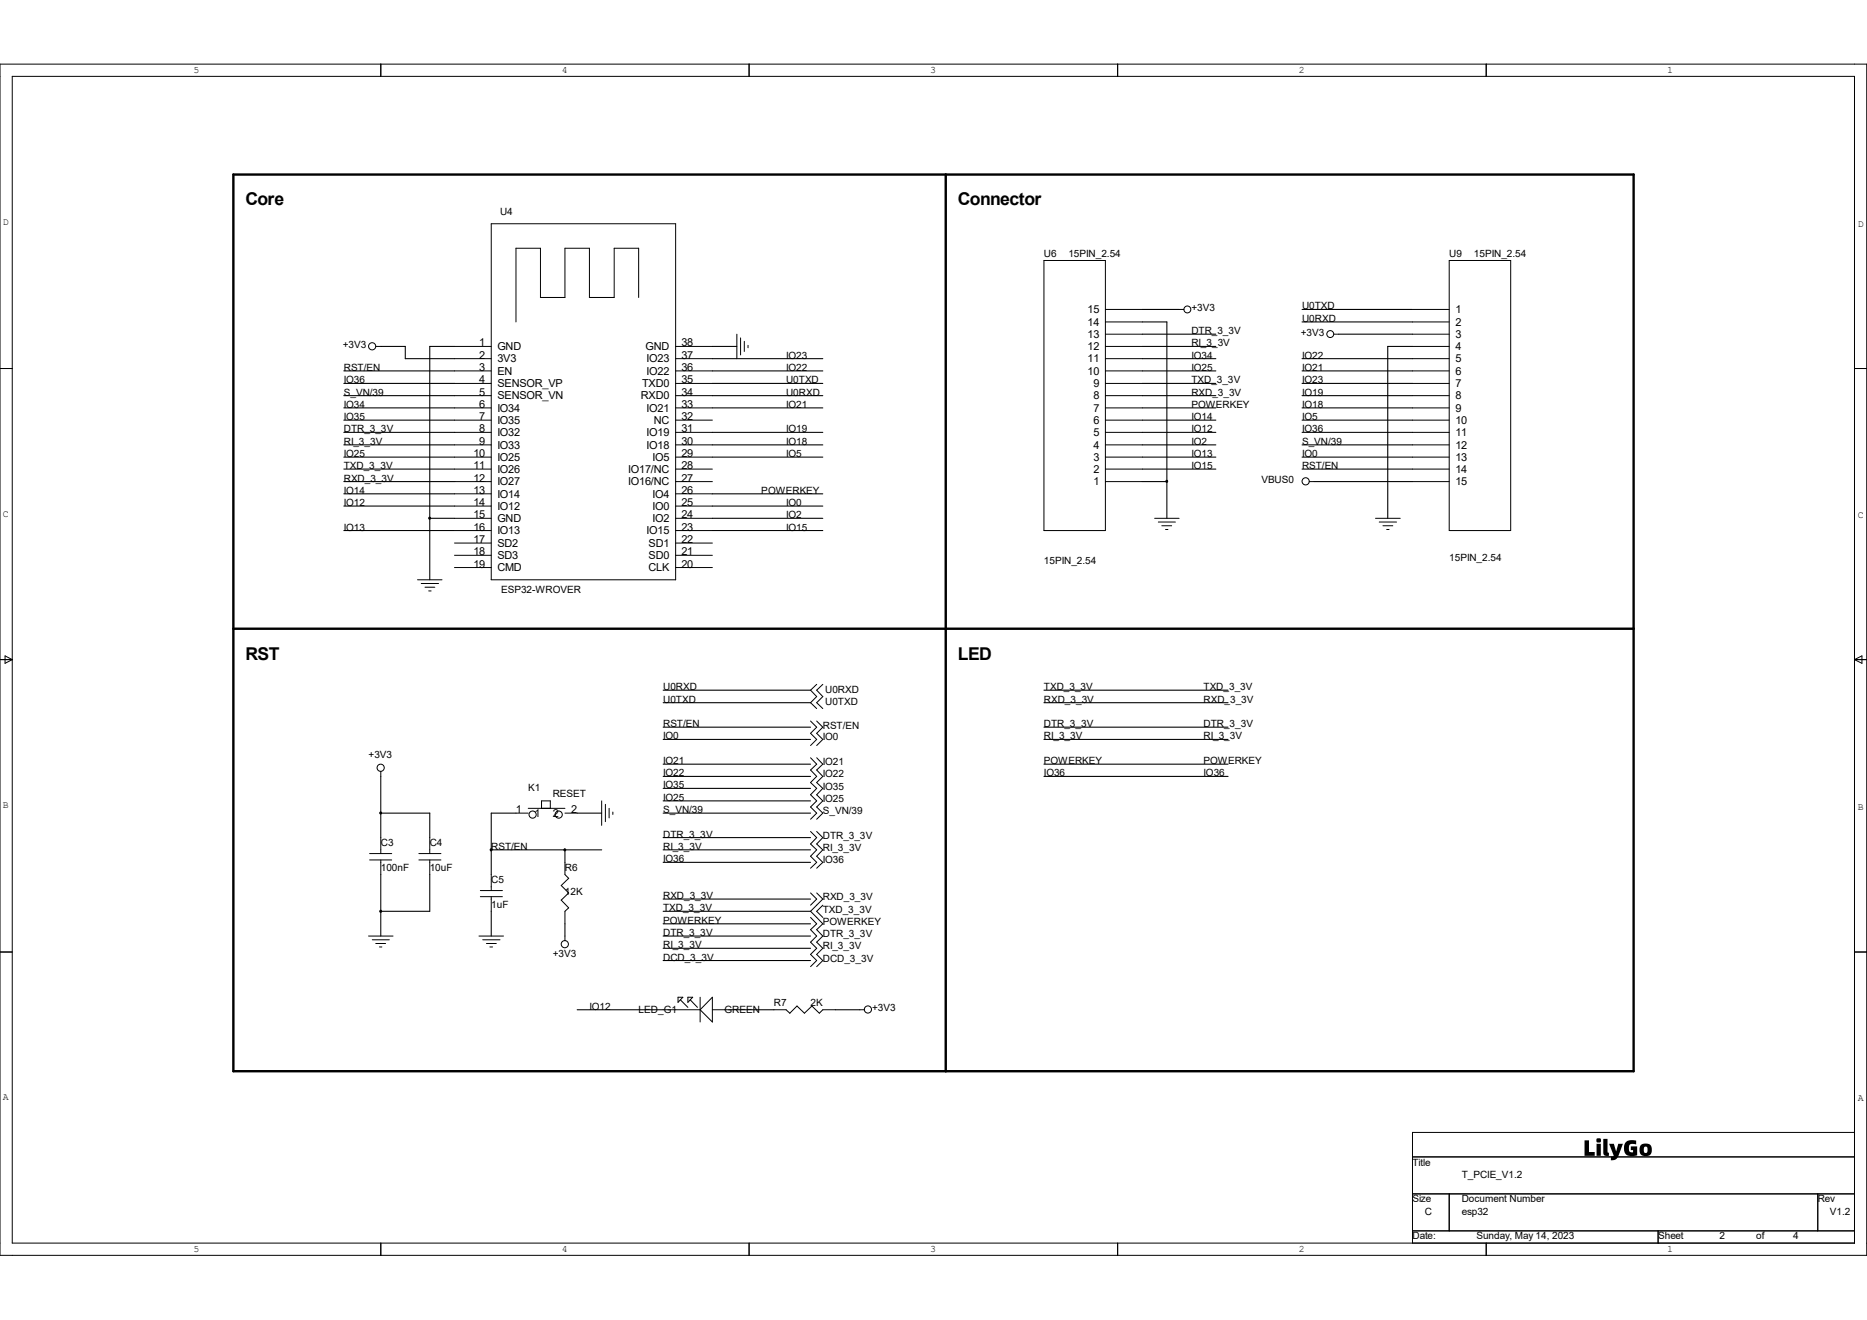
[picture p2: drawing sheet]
<svg xmlns="http://www.w3.org/2000/svg" width="297mm" height="210mm" viewBox="0 0 297 210" stroke-linecap="round" stroke-linejoin="round" font-family="sans-serif">
<path d="M37.1 27.8h222.8v142.6h-222.8zM150.5 27.8v142.6M37.1 100h222.8" fill="none" stroke="#000" stroke-width=".38"/>
<g fill="none" stroke="#000" stroke-width=".16">
<path d="M0 10.2h297v189.5h-297zM1.9 12.1h293.1v185.7h-293.1zM60.6 10.2v1.9M119.2 10.2v1.9M177.8 10.2v1.9M236.4 10.2v1.9M78.1 35.6h29.4v56.6h-29.4zM0 58.6h1.9M59.8 55.1h.8M72.3 55.1h5.8M72.3 57.1h5.8M72.3 59h5.8"/>
<path d="M101.6 47.3v-7.8h-3.9v7.8h-3.9v-7.8h-3.9v7.8h-3.9v-7.8h-3.9v11.7M107.5 55.1h5.8M107.5 57.1h5.8M107.5 59h5.8M117.2 53.2v3.9M117.8 53.8v2.7M118.4 54.3v1.6M119 54.9v.4M166.1 41.4h9.8v43h-9.8zM175.9 49.2h5.8M175.9 51.2h5.8M175.9 53.2h5.8"/>
<path d="M175.9 55.1h5.8M175.9 57.1h5.8M175.9 59h5.8M187.6 49.2h.7M212.2 53.2h.8M224.7 49.2h5.8M224.7 51.2h5.8M224.7 53.2h5.8M224.7 55.1h5.8M224.7 57.1h5.8M224.7 59h5.8M230.5 41.4h9.8v43h-9.8z"/>
<path d="M295 58.6h2M72.3 61h5.8M72.3 62.9h5.8M72.3 64.9h5.8M72.3 66.8h5.8M72.3 68.8h5.8M72.3 70.8h5.8M72.3 72.7h5.8M72.3 74.6h5.8M72.3 76.6h5.8M72.3 78.6h5.8M107.5 61h5.8"/>
<path d="M107.5 62.9h5.8M107.5 64.9h5.8M107.5 66.8h5.8M107.5 68.8h5.8M107.5 70.8h5.8M107.5 72.7h5.8M107.5 74.6h5.8M107.5 76.6h5.8M107.5 78.6h5.8M175.9 61h5.8M175.9 62.9h5.8M175.9 64.9h5.8"/>
<path d="M175.9 66.8h5.8M175.9 68.8h5.8M175.9 70.8h5.8M175.9 72.7h5.8M175.9 74.6h5.8M175.9 76.6h5.8M208.3 76.6h.8M224.7 61h5.8M224.7 62.9h5.8M224.7 64.9h5.8M224.7 66.8h5.8M224.7 68.8h5.8"/>
<path d="M224.7 70.8h5.8M224.7 72.7h5.8M224.7 74.6h5.8M224.7 76.6h5.8M66.4 92.2h3.9M67 92.8h2.8M67.6 93.4h1.6M68.2 94h.4M72.3 84.4h5.8M72.3 80.5h5.8M72.3 82.5h5.8M72.3 86.4h5.8"/>
<path d="M72.3 88.3h5.8M72.3 90.3h5.8M107.5 84.4h5.8M107.5 80.5h5.8M107.5 82.5h5.8M107.5 86.4h5.8M107.5 88.3h5.8M107.5 90.3h5.8M183.7 82.5h3.9M184.3 83.1h2.7M184.8 83.7h1.6M185.4 84.2h.4"/>
<path d="M218.8 82.5h4M219.4 83.1h2.8M220 83.7h1.6M220.6 84.2h.4M0 104.9h1.9M.8 104.4l1.1 .5-1.1 .6zM128.9 114.7l1 1-1 1 1 .9-1 1M129.9 108.9l-1 .9 1 1-1 1 1 .9M129.9 114.7l1 1-1 1 1 .9-1 1M130.9 108.9l-1 .9 1 1-1 1 1 .9M295 104.9h2M295 104.9l1.2-.5v1.1z"/>
<path d="M58.8 135.8h3.5M58.8 136.8h3.5M60.6 122.7v.8M60.6 133.3v2.5M60.6 136.8v2.3M66.6 135.8h3.5M66.6 136.8h3.5M68.4 133.3v2.5M68.4 136.8v2.3M78.1 139.1v2.6M82.1 129.4h1.9M84 128.6h5.9"/>
<path d="M86.1 128.6v-1.2h1.4v1.2M89.9 137.2v1.9l.6 .6-1.2 1.2 1.2 1.2-1.2 1.1 1.2 1.2-.6 .6v2M89.9 129.4h1.9M95.7 127.4v3.9M96.3 128v2.7M96.9 128.6v1.5M97.5 129.2v.4M128.9 120.6l1 1-1 .9 1 1-1 1 1 .9-1 1 1 1-1 1 1 1-1 .9M128.9 132.3l1 1-1 1 1 .9-1 1 1 1-1 .9M129.9 120.6l1 1-1 .9 1 1-1 1 1 .9-1 1 1 1-1 1 1 1-1 .9M129.9 132.3l1 1-1 1 1 .9-1 1 1 1-1 .9M0 151.5h1.9"/>
<path d="M58.6 148.9h3.9M59.2 149.5h2.7M59.8 150.1h1.5M60.4 150.7h.3M76.2 148.9h3.9M76.4 141.7h3.5M76.4 142.7h3.5M76.8 149.5h2.7M77.4 150.1h1.6M77.9 150.7h.5M78.1 142.7v2.3M89.9 148.9v.8"/>
<path d="M107.9 158.7h.7l-.7 .8zM108.2 159.1l1.2 1.2M109.4 158.7h.8l-.8 .8zM109.8 159.1l1.2 1.2M111.4 158.7v3.9M113.3 158.7v3.9l-1.9-1.9zM128.9 146l1 1-1 .9 1 1-1 1 1 1-1 .9 1 1-1 1M128.9 142.1l1 .9-1 1M129.9 142.1l1 .9-2 2 2 2-1 .9 1 1-1 1 1 1-1 .9 1 1-1 1M130.9 144l-1 1 1 1M295 151.5h2M105.5 160.7h5.9"/>
<path d="M113.3 160.7h3.9M123.1 160.7h2l.5 .5 1.2-1.1 1.2 1.1 1.2-1.1 1.1 1.1 .6-.5h2M136.8 160.7h.7M60.6 197.8v1.9M119.2 197.8v1.9M177.8 197.8v1.9M224.7 184.1h70.3M224.7 189.9h70.3M224.7 195.8h70.3M230.5 189.9v5.9M236.4 197.8v1.9M263.8 195.8v2"/>
<path d="M289.2 189.9v5.9M295 180.2h-70.3v17.6"/>
<circle cx="59.2" cy="55.1" r=".57"/>
<circle cx="188.9" cy="49.2" r=".55"/>
<circle cx="211.6" cy="53.1" r=".55"/>
<circle cx="207.7" cy="76.6" r=".57"/>
<circle cx="60.6" cy="122.2" r=".57"/>
<circle cx="84.7" cy="129.6" r=".57"/>
<circle cx="88.9" cy="129.6" r=".57"/>
<circle cx="89.9" cy="150.2" r=".57"/>
<circle cx="138.1" cy="160.6" r=".57"/>
</g>
<path d="M252.1 181.4h.7v1.9h.9v.6h-1.6zM254 181.2a.39 .39 0 0 1 .6 0 .39 .39 0 0 1-.1 .5 .39 .39 0 0 1-.5-.1zM254 182h.7v1.9h-.7zM255.1 181.2h.6v2.1l.3 .1v.5a.6 .6 0 0 1-.9-.6zM256 182h.7l.4 1.2 .3-1.2h.8l-.6 1.6a1.12 1.12 0 0 1-1.3 1v-.6l.4-.1zM258.7 181.7l.6-.3 .9 .1 .1 .6a.72 .72 0 0 0-1.2 .4 .58 .58 0 0 0 .5 .8h.2v-.3h-.4v-.6h1v1.4l-.2 .1a1.28 1.28 0 0 1-1.8-1.2v-.6zM260.8 182.9a1.02 1.02 0 0 1 2 0 1.02 1.02 0 0 1-2 0zM261.6 182.5l-.1 .3a.4 .4 0 0 0 0 .5 .4 .4 0 0 0 .4 .1l.2-.3a.4 .4 0 0 0 0-.5 .4 .4 0 0 0-.4-.1z" fill="#000"/>
<g fill="none" stroke="#000" stroke-width=".17">
<path d="M54.7 59h17.6M60.6 55.1h3.9v2h7.8M72.3 55.1h-3.9v37.1M113.3 57.1h17.6M113.3 59h17.6M113.3 55.1h3.9M181.7 57.1h11.7M181.7 49.2h5.9M181.7 59h11.7M181.7 51.2h3.9v31.3M181.7 53.2h11.7M181.7 55.1h11.7"/>
<path d="M207.1 57.1h17.6M207.1 49.2h17.6M207.1 59h17.6M207.1 51.2h17.6M213 53.2h11.7M224.7 55.1h-3.9v27.4M54.7 66.8h17.6M54.7 64.9h17.6M54.7 61h17.6M54.7 74.6h17.6M54.7 62.9h17.6M54.7 68.8h17.6"/>
<path d="M54.7 70.8h17.6M54.7 72.7h17.6M54.7 76.6h17.6M54.7 78.6h17.6M113.3 64.9h17.6M113.3 61h17.6M113.3 62.9h17.6M113.3 68.8h17.6M113.3 70.8h17.6M113.3 72.7h17.6M113.3 78.6h17.6M181.7 66.8h11.7"/>
<path d="M181.7 64.9h11.7M181.7 61h11.7M181.7 74.6h11.7M181.7 62.9h11.7M181.7 68.8h11.7M181.7 70.8h11.7M181.7 72.7h11.7M181.7 76.6h3.9M207.1 66.8h17.6M207.1 64.9h17.6M207.1 61h17.6M207.1 74.6h17.6"/>
<path d="M207.1 62.9h17.6M207.1 68.8h17.6M207.1 70.8h17.6M207.1 72.7h17.6M209.1 76.6h15.6M54.7 80.5h17.6M54.7 84.4h17.6M68.4 82.5h3.9M113.3 80.5h17.6M113.3 84.4h17.6M113.3 82.5h17.6M105.5 111.8h23.4"/>
<path d="M105.5 115.7h23.4M105.5 109.8h23.4M105.5 117.6h23.4M166.1 111.8h29.3M166.1 115.7h29.3M166.1 109.8h29.3M166.1 117.6h29.3M60.6 129.4h7.8v3.9M60.6 123.5v9.8M60.6 139.1v9.8M68.4 139.1v5.9h-7.8M78.1 135.2h17.6"/>
<path d="M82.1 129.4h-4v9.7M89.9 135.2v2M91.8 129.4h3.9M105.5 125.4h23.4M105.5 135.2h23.4M105.5 129.4h23.4M105.5 123.5h23.4M105.5 121.6h23.4M105.5 127.4h23.4M105.5 133.3h23.4M105.5 137.2h23.4M166.1 123.5h29.3"/>
<path d="M166.1 121.6h29.3M78.1 145v3.9M89.9 147v1.9M105.5 152.8h23.4M105.5 145h23.4M105.5 143h23.4M105.5 148.9h23.4M105.5 150.9h23.4M105.5 147h23.4M91.8 160.7h13.7M117.2 160.7h5.9M132.9 160.7h3.9"/>
</g>
<g fill="#000" stroke="#000" stroke-width=".16">
<circle cx="185.6" cy="76.6" r=".16"/>
<circle cx="68.3" cy="82.4" r=".16"/>
<circle cx="60.5" cy="129.3" r=".16"/>
<circle cx="78.1" cy="135.2" r=".16"/>
<circle cx="89.8" cy="135.2" r=".16"/>
<circle cx="60.5" cy="145" r=".16"/>
</g>
<g font-size="2.8">
<text x="39.1" y="32.7">Core</text>
<text x="152.4" y="32.7">Connector</text>
<text x="39.1" y="104.9">RST</text>
<text x="152.4" y="104.9">LED</text>
</g>
<g font-size="1.7">
<text x="173" y="53.8">13</text>
<text x="173" y="51.8">14</text>
<text x="173" y="49.8">15</text>
<text x="231.5" y="49.8">1</text>
<text x="231.5" y="51.8">2</text>
<text x="231.5" y="53.8">3</text>
<text x="76.2" y="55.1">1</text>
<text x="76.2" y="57.1">2</text>
<text x="76.2" y="59">3</text>
<text x="79.1" y="55.7">GND</text>
<text x="79.1" y="57.7">3V3</text>
<text x="79.1" y="59.6">EN</text>
<text x="102.7" y="55.7">GND</text>
<text x="102.9" y="57.7">IO23</text>
<text x="102.9" y="59.6">IO22</text>
<text x="108.4" y="55.1">38</text>
<text x="108.4" y="57.1">37</text>
<text x="108.4" y="59">36</text>
<text x="173" y="59.6">10</text>
<text x="173" y="57.7">11</text>
<text x="173" y="55.7">12</text>
<text x="231.5" y="55.7">4</text>
<text x="231.5" y="57.7">5</text>
<text x="231.5" y="59.6">6</text>
<text x="76.2" y="61">4</text>
<text x="76.2" y="62.9">5</text>
<text x="76.2" y="64.9">6</text>
<text x="79.1" y="61.6">SENSOR_VP</text>
<text x="79.1" y="63.5">SENSOR_VN</text>
<text x="79.1" y="65.5">IO34</text>
<text x="101.9" y="63.5">RXD0</text>
<text x="102.2" y="61.6">TXD0</text>
<text x="102.9" y="65.5">IO21</text>
<text x="108.4" y="61">35</text>
<text x="108.4" y="62.9">34</text>
<text x="108.4" y="64.9">33</text>
<text x="173.9" y="65.5">7</text>
<text x="173.9" y="63.5">8</text>
<text x="173.9" y="61.6">9</text>
<text x="231.5" y="61.6">7</text>
<text x="231.5" y="63.5">8</text>
<text x="231.5" y="65.5">9</text>
<text x="76.2" y="66.8">7</text>
<text x="76.2" y="68.8">8</text>
<text x="76.2" y="70.8">9</text>
<text x="79.1" y="67.4">IO35</text>
<text x="79.1" y="69.4">IO32</text>
<text x="79.1" y="71.4">IO33</text>
<text x="102.9" y="69.4">IO19</text>
<text x="102.9" y="71.4">IO18</text>
<text x="104" y="67.4">NC</text>
<text x="108.4" y="66.8">32</text>
<text x="108.4" y="68.8">31</text>
<text x="108.4" y="70.8">30</text>
<text x="173.9" y="71.4">4</text>
<text x="173.9" y="69.4">5</text>
<text x="173.9" y="67.4">6</text>
<text x="231.5" y="67.4">10</text>
<text x="231.5" y="69.4">11</text>
<text x="231.5" y="71.4">12</text>
<text x="75.3" y="72.7">10</text>
<text x="75.3" y="74.6">11</text>
<text x="75.3" y="76.6">12</text>
<text x="79.1" y="73.3">IO25</text>
<text x="79.1" y="75.2">IO26</text>
<text x="79.1" y="77.2">IO27</text>
<text x="99.9" y="75.2">IO17/NC</text>
<text x="99.9" y="77.2">IO16/NC</text>
<text x="103.8" y="73.3">IO5</text>
<text x="108.4" y="72.7">29</text>
<text x="108.4" y="74.6">28</text>
<text x="108.4" y="76.6">27</text>
<text x="173.9" y="77.2">1</text>
<text x="173.9" y="75.2">2</text>
<text x="173.9" y="73.3">3</text>
<text x="231.5" y="73.3">13</text>
<text x="231.5" y="75.2">14</text>
<text x="231.5" y="77.2">15</text>
<text x="75.3" y="78.6">13</text>
<text x="75.3" y="80.5">14</text>
<text x="75.3" y="82.5">15</text>
<text x="79.1" y="79.2">IO14</text>
<text x="79.1" y="81.1">IO12</text>
<text x="79.1" y="83.1">GND</text>
<text x="103.8" y="79.2">IO4</text>
<text x="103.8" y="81.1">IO0</text>
<text x="103.8" y="83.1">IO2</text>
<text x="108.4" y="78.6">26</text>
<text x="108.4" y="80.5">25</text>
<text x="108.4" y="82.5">24</text>
<text x="75.3" y="84.4">16</text>
<text x="75.3" y="86.4">17</text>
<text x="75.3" y="88.3">18</text>
<text x="79.1" y="85">IO13</text>
<text x="79.1" y="87">SD2</text>
<text x="79.1" y="88.9">SD3</text>
<text x="102.9" y="85">IO15</text>
<text x="103.2" y="87">SD1</text>
<text x="103.2" y="88.9">SD0</text>
<text x="108.4" y="86.4">22</text>
<text x="108.4" y="88.3">21</text>
<text x="108.4" y="84.4">23</text>
<text x="75.3" y="90.3">19</text>
<text x="79.1" y="90.9">CMD</text>
<text x="103.2" y="90.9">CLK</text>
<text x="108.4" y="90.3">20</text>
<text x="82.1" y="129.4">1</text>
<text x="85" y="130">1</text>
<text x="88" y="130">2</text>
<text x="90.8" y="129.4">2</text>
</g>
<g font-size="1.6">
<text x="30.8" y="11.6">5</text>
<text x="89.4" y="11.6">4</text>
<text x="148" y="11.6">3</text>
<text x="206.6" y="11.6">2</text>
<text x="265.2" y="11.6">1</text>
<text x=".5" y="35.7">D</text>
<text x="79.5" y="34.2">U4</text>
<text x="166.1" y="40.9">U6</text>
<text x="170" y="40.9">15PIN_2.54</text>
<text x="230.5" y="40.9">U9</text>
<text x="234.5" y="40.9">15PIN_2.54</text>
<text x="295.5" y="36.1">D</text>
<text x="189.5" y="49.4">+3V3</text>
<text x="189.5" y="53.2">DTR_3_3V</text>
<text x="206.9" y="53.4">+3V3</text>
<text x="207.1" y="49.2">U0TXD</text>
<text x="207.1" y="51.2">U0RXD</text>
<text x="54.5" y="55.3">+3V3</text>
<text x="54.7" y="59">RST/EN</text>
<text x="125.1" y="59">IO22</text>
<text x="125.1" y="57.1">IO23</text>
<text x="189.5" y="57.1">IO34</text>
<text x="189.5" y="59">IO25</text>
<text x="189.5" y="55.1">RI_3_3V</text>
<text x="207.1" y="57.1">IO22</text>
<text x="207.1" y="59">IO21</text>
<text x="54.7" y="64.9">IO34</text>
<text x="54.7" y="62.9">S_VN/39</text>
<text x="54.7" y="61">IO36</text>
<text x="125.1" y="61">U0TXD</text>
<text x="125.1" y="62.9">U0RXD</text>
<text x="125.1" y="64.9">IO21</text>
<text x="189.5" y="61">TXD_3_3V</text>
<text x="189.5" y="62.9">RXD_3_3V</text>
<text x="189.5" y="64.9">POWERKEY</text>
<text x="207.1" y="62.9">IO19</text>
<text x="207.1" y="64.9">IO18</text>
<text x="207.1" y="61">IO23</text>
<text x="54.7" y="66.8">IO35</text>
<text x="54.7" y="68.8">DTR_3_3V</text>
<text x="54.7" y="70.8">RI_3_3V</text>
<text x="125.1" y="68.8">IO19</text>
<text x="125.1" y="70.8">IO18</text>
<text x="189.5" y="70.8">IO2</text>
<text x="189.5" y="66.8">IO14</text>
<text x="189.5" y="68.8">IO12</text>
<text x="207.1" y="66.8">IO5</text>
<text x="207.1" y="70.8">S_VN/39</text>
<text x="207.1" y="68.8">IO36</text>
<text x="54.7" y="72.7">IO25</text>
<text x="54.7" y="74.6">TXD_3_3V</text>
<text x="54.7" y="76.6">RXD_3_3V</text>
<text x="125.1" y="72.7">IO5</text>
<text x="189.5" y="74.6">IO15</text>
<text x="189.5" y="72.7">IO13</text>
<text x="200.7" y="76.8">VBUS0</text>
<text x="207.1" y="74.6">RST/EN</text>
<text x="207.1" y="72.7">IO0</text>
<text x=".5" y="82.2">C</text>
<text x="54.7" y="78.6">IO14</text>
<text x="54.7" y="80.5">IO12</text>
<text x="121.1" y="78.6">POWERKEY</text>
<text x="125.1" y="80.5">IO0</text>
<text x="125.1" y="82.5">IO2</text>
<text x="295.5" y="82.4">C</text>
<text x="54.7" y="84.4">IO13</text>
<text x="125.1" y="84.4">IO15</text>
<text x="166.1" y="89.7">15PIN_2.54</text>
<text x="230.5" y="89.3">15PIN_2.54</text>
<text x="79.7" y="94.4">ESP32-WROVER</text>
<text x="105.5" y="111.8">U0TXD</text>
<text x="105.5" y="109.8">U0RXD</text>
<text x="131.3" y="110.2">U0RXD</text>
<text x="131.3" y="112.2">U0TXD</text>
<text x="166.1" y="109.8">TXD_3_3V</text>
<text x="166.1" y="111.8">RXD_3_3V</text>
<text x="191.5" y="111.8">RXD_3_3V</text>
<text x="191.5" y="109.8">TXD_3_3V</text>
<text x="105.5" y="115.7">RST/EN</text>
<text x="105.5" y="117.6">IO0</text>
<text x="130.9" y="117.8">IO0</text>
<text x="130.9" y="115.9">RST/EN</text>
<text x="166.1" y="115.7">DTR_3_3V</text>
<text x="166.1" y="117.6">RI_3_3V</text>
<text x="191.5" y="115.7">DTR_3_3V</text>
<text x="191.5" y="117.6">RI_3_3V</text>
<text x="58.6" y="120.6">+3V3</text>
<text x="84" y="125.9">K1</text>
<text x="105.5" y="125.4">IO35</text>
<text x="105.5" y="123.5">IO22</text>
<text x="105.5" y="121.6">IO21</text>
<text x="130.9" y="123.7">IO22</text>
<text x="130.9" y="121.8">IO21</text>
<text x="130.9" y="125.6">IO35</text>
<text x="166.1" y="121.6">POWERKEY</text>
<text x="166.1" y="123.5">IO36</text>
<text x="191.5" y="121.6">POWERKEY</text>
<text x="191.5" y="123.5">IO36</text>
<text x=".5" y="128.5">B</text>
<text x="87.9" y="126.8">RESET</text>
<text x="105.5" y="127.4">IO25</text>
<text x="105.5" y="129.4">S_VN/39</text>
<text x="130.9" y="127.6">IO25</text>
<text x="130.9" y="129.6">S_VN/39</text>
<text x="295.5" y="128.9">B</text>
<text x="60.6" y="134.7">C3</text>
<text x="68.4" y="134.7">C4</text>
<text x="78.1" y="135.2">RST/EN</text>
<text x="105.5" y="133.3">DTR_3_3V</text>
<text x="105.5" y="135.2">RI_3_3V</text>
<text x="105.5" y="137.2">IO36</text>
<text x="130.9" y="133.5">DTR_3_3V</text>
<text x="130.9" y="135.4">RI_3_3V</text>
<text x="130.9" y="137.4">IO36</text>
<text x="60.6" y="138.6">100nF</text>
<text x="68.4" y="138.6">10uF</text>
<text x="78.1" y="140.5">C5</text>
<text x="89.9" y="138.6">R6</text>
<text x="89.9" y="142.5">12K</text>
<text x="105.5" y="143">RXD_3_3V</text>
<text x="130.9" y="143.2">RXD_3_3V</text>
<text x="78.1" y="144.4">1uF</text>
<text x="105.5" y="145">TXD_3_3V</text>
<text x="105.5" y="148.9">DTR_3_3V</text>
<text x="105.5" y="147">POWERKEY</text>
<text x="130.9" y="145.2">TXD_3_3V</text>
<text x="130.9" y="147.2">POWERKEY</text>
<text x="130.9" y="149.1">DTR_3_3V</text>
<text x="87.9" y="152.2">+3V3</text>
<text x="105.5" y="152.8">DCD_3_3V</text>
<text x="105.5" y="150.9">RI_3_3V</text>
<text x="130.9" y="151">RI_3_3V</text>
<text x="130.9" y="153">DCD_3_3V</text>
<text x="93.8" y="160.7">IO12</text>
<text x="101.6" y="161.2">LED_G1</text>
<text x="115.3" y="161.2">GREEN</text>
<text x="123.1" y="160.1">R7</text>
<text x="128.9" y="160.1">2K</text>
<text x="138.7" y="160.8">+3V3</text>
<text x=".5" y="175">A</text>
<text x="295.5" y="175.2">A</text>
<text x="224.7" y="185.5">Title</text>
<text x="224.7" y="191.3">Size</text>
<text x="232.5" y="187.4">T_PCIE_V1.2</text>
<text x="232.5" y="191.3">Document Number</text>
<text x="289.2" y="191.3">Rev</text>
<text x="224.7" y="197.2">Date:</text>
<text x="226.7" y="193.3">C</text>
<text x="232.5" y="193.3">esp32</text>
<text x="234.9" y="197.2">Sunday, May 14, 2023</text>
<text x="263.8" y="197.2">Sheet</text>
<text x="273.6" y="197.2">2</text>
<text x="279.4" y="197.2">of</text>
<text x="285.3" y="197.2">4</text>
<text x="291.1" y="193.3">V1.2</text>
<text x="30.8" y="199.3">5</text>
<text x="89.4" y="199.3">4</text>
<text x="148" y="199.3">3</text>
<text x="206.6" y="199.3">2</text>
<text x="265.2" y="199.3">1</text>
</g>
</svg>
